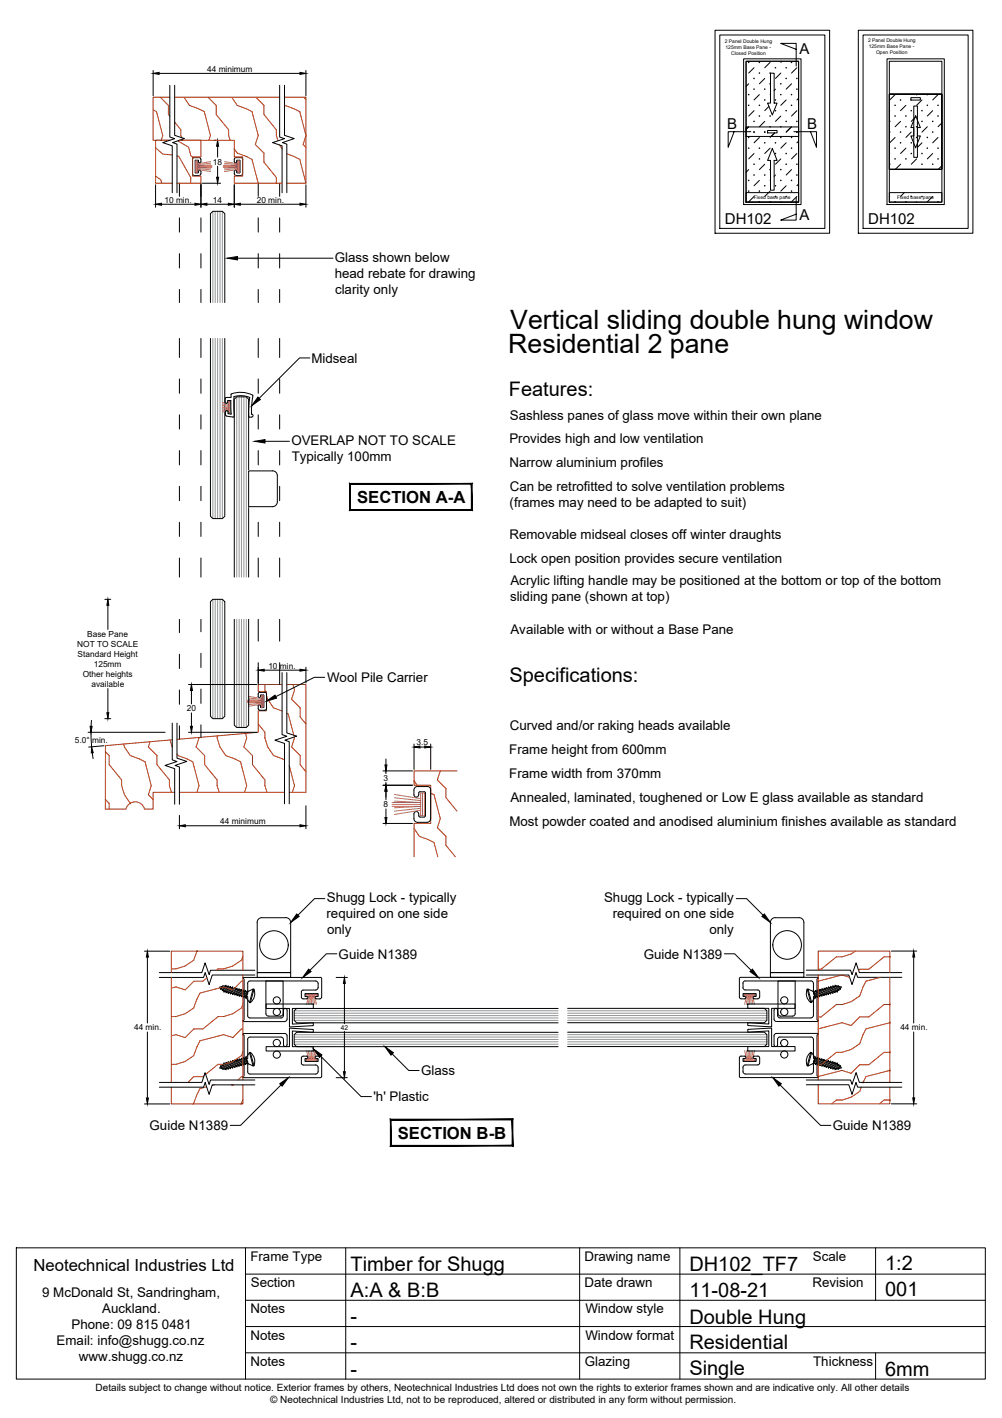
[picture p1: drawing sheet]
<svg xmlns="http://www.w3.org/2000/svg" width="210mm" height="297mm" viewBox="0 0 210 297" stroke-linecap="round" stroke-linejoin="round" font-family="sans-serif">
<!-- layer: APL Notes -->
<g fill="#000" stroke="#000" stroke-width=".21">
<path d="M98.7 101.4v5.4l.2 .1zM98.7 101.4l.2-.1v5.6zM73.4 101.4h25.3l.2-.1zM73.2 101.3h25.7l-25.5 .1zM73.2 101.3l.2 5.5v-5.4zM73.2 101.3l.2 5.5-.2 .1zM73.4 106.8l-.2 .1 25.5-.1zM73.2 106.9l25.5-.1 .2 .1z"/>
<path d="M107.3 234.6v5.3l.1 .2zM107.3 234.6l.1-.2v5.7zM81.9 234.6h25.4l.1-.2zM81.8 234.4h25.6l-25.5 .2zM81.8 234.4l.1 5.5v-5.3zM81.8 234.4l.1 5.5-.1 .2zM81.9 239.9l-.1 .2 25.5-.2zM81.8 240.1l25.5-.2 .1 .2z"/>
</g>
<!-- layer: AlumOutline -->
<g fill="none" stroke="#000" stroke-width=".21">
<path d="M37.6 38.4v2.7M42.1 38.4v2.7M54.1 38.4v2.7M58.6 38.4v2.7M37.6 45.6v3M37.6 53.1v3M42.1 45.6v3M42.1 53.1v3M54.1 45.6v3M54.1 53.1v3M58.6 45.6v3M58.6 53.1v3"/>
<path d="M37.6 60.6v2.8M37.6 70.9v4M37.6 79.4v3M42.1 60.6v2.8M42.1 70.9v4M42.1 79.4v3M54.1 60.6v2.8M54.1 70.9v4M54.1 79.4v3M58.6 60.6v2.8M58.6 70.9v4M58.6 79.4v3"/>
<path d="M37.6 86.9v3M37.6 94.4v3M42.1 86.9v3M42.1 94.4v3M54.1 86.9v3M54.1 94.4v3M58.6 86.9v3M58.6 94.4v3M37.6 101.9v3M37.6 109.4v3M37.6 116.9v4M42.1 101.9v3"/>
<path d="M42.1 109.4v3M42.1 116.9v4M54.1 101.9v3M54.1 109.4v3M54.1 116.9v4M58.6 101.9v3M58.6 109.4v3M58.6 116.9v4M37.6 129.7v2.8M37.6 137v3M42.1 129.7v2.6M42.1 136.8v3"/>
<path d="M54.1 129.7v4.6M54.1 138.8v4.6M58.6 129.7v4.6M58.6 138.8v4.6M37.6 144.5v3M37.6 152v2.8M42.1 144.3v3M42.1 151.8v2.6M50.9 204.9l.2 .2v8.5l-.2 .3 .1 .1M51 204.7l-.1 .2M51 216.5l-.1 .1 .2 .3v8.5l-.2 .2 .1 .1M51 204.8h16.1"/>
<path d="M51 216.5h8.6h.3l.2 .5M51.9 206l.2-.4 .3-.1h13.7l.5 .2v.3M51.9 217.7l.2-.4 .3-.1h6.5l.2 .1 .3 .4v1.2a.37 .37 0 0 0 .4 .3 .37 .37 0 0 0 .3-.3M51.9 206v2.2l-.3 .3 .3 .3v4M51.9 217.7v4l-.3 .3 .3 .3v2.2M59.4 211.6l-.1 1.4-.4 .2h-6.5h-.3l-.2-.5M59.4 211.6a.37 .37 0 0 1 .4-.4 .37 .37 0 0 1 .3 .4M60.1 213.5v.2l-.5 .3h-8.6M60.1 211.6v1.9M60.1 217v1.9M66.6 206.9l-.2 .4-.3 .1h-2.8l-.2 .4 .1 1.3 .3 .1 .9-.1v-.3h-.5v-.7h2.7v.7h-.5l-.1 .2 .3 .2h.9l.2-.3M66.6 206v.9"/>
<path d="M67.1 204.7l.3 .3M67.4 205v3.9M156.1 205.5l-.4 .2a1.57 1.57 0 0 0 .2 1.6l2.9 .1M156.1 205.5h13.8M158.8 207.4l.3 .3M158.8 209.2h-.8l-.2-.2 .2-.3h.4v-.6h-2.7v.6l.5 .1v.3l-.9 .1-.4-.2 .1-4.2 16.3-.1 .1 .1-.3 .3v8.5l.3 .2M159.1 208.8l-.3 .4M159.1 207.8v1.1M162.2 211.6a.37 .37 0 0 1 .3-.4 .37 .37 0 0 1 .4 .4M162.2 211.6v1.9M162.2 213.5l.2 .4 .3 .1h8.6M162.9 211.6l.1 1.4 .4 .2"/>
<path d="M163.4 213.2h6.5M169.9 205.5h.2l.3 .5M170.4 212.7l-.1 .3-.4 .2M170.4 217.7l-.3-.4-.2-.1h-6.5l-.4 .3-.1 1.4a.37 .37 0 0 1-.4 .3 .37 .37 0 0 1-.3-.3v-1.9l.2-.5h.3h8.6l.1 .1-.3 .3v8.4l.3 .4h-16.4l-.1-4.3 .4-.2 .9 .1v.4h-.5v.6h2.7v-.6h-.4l-.2-.2 .2-.3h.8M170.4 206v2.2l.3 .3-.3 .3v3.9M170.4 217.7v4l.3 .3-.3 .3v2.2M171.4 213.8l-.1 .2M51 225.7h16.1M51.9 224.5l.2 .4 .3 .1h13.7l.3-.1 .2-.4M66.6 223.6v.9M67.4 221.6l-.2-.3-.9-.1-.3 .3 .3 .2h.3v.6h-2.7v-.6h.5v-.4l-.9-.1-.3 .2-.1 1.3 .2 .3 2.8 .1 .3 .1 .2 .4M67.4 225.5l-.3 .2"/>
<path d="M67.4 221.6v3.9M158.8 221.2l.3 .4M158.8 223.1l-2.9 .1a1.61 1.61 0 0 0-.2 1.5l.4 .3h13.8l.4-.3 .1-.2M159.1 222.7l-.3 .4M159.1 221.6v1.1"/>
</g>
<!-- layer: Glass -->
<g fill="none" stroke="#939598" stroke-width=".21">
<path d="M44.6 44.3v19.1M45.1 44.3v19.1M45.6 44.3v19.1M46.1 44.3v19.1M46.6 44.3v19.1M44.6 70.9v37.7M45.1 70.9v37.7M45.6 70.9v37.7M46.1 70.9v37.7M46.6 70.9v37.7M49.6 83.1v37.8M50.1 83.1v37.8"/>
<path d="M50.6 83.1v37.8M51.1 83.1v37.8M51.6 83.1v37.8M44.6 125.5v25M45.1 125.5v25M45.6 125.5v25M46.1 125.5v25M46.6 125.5v25M49.6 129.7v22.7M50.1 129.7v22.7M50.6 129.7v22.7M51.1 129.7v22.7"/>
<path d="M51.6 129.7v22.7M61.6 212.8h55.3M61.6 213.2h55.3M61.6 213.7h55.3M61.6 212.2h55.3M61.6 211.7h55.3M61.6 217.7h55.3M61.6 217.2h55.3M61.6 216.8h55.3M61.6 218.2h55.3M61.6 218.7h55.3M118.9 212.7h41.7"/>
<path d="M118.9 213.2h41.7M118.9 213.7h41.7M118.9 212.2h41.7M118.9 211.7h41.7M118.9 217.2h41.7M118.9 218.2h41.7M118.9 218.7h41.7M118.9 217.7h41.7M118.9 216.7h41.7"/>
</g>
<g fill="none" stroke="#000" stroke-width=".21">
<path d="M44.1 70.9v37.2l.5 .5h2l.5-.5v-37.2M44.1 63.4v-18.6l.5-.5h2l.5 .5v18.6M57.1 98.6a1.01 1.01 0 0 1 1 1M57.1 98.6h-5v7.5h5a1.01 1.01 0 0 0 1-1M58.1 99.6v5.5M44.1 126l.5-.5h2l.5 .5v24l-.5 .5h-2l-.5-.5zM49.1 120.9v-37.3l.5-.5h2l.5 .5v37.3M49.1 129.7v22.2l.5 .5h2l.5-.5v-22.2M55.7 210.3h9.9v1h-4.4v3.2l4.4-.2v.5l-5 .3v-3.8h-4.9zM55.7 219.3h4.9v-3.9l5 .3v.5l-4.4-.2v3.3h4.4v.9h-9.9zM116.9 211.3h-54.8l-.5 .4v2l.5 .6h54.8M116.9 216.2h-54.8l-.5 .6v1.9l.5 .6h54.8"/>
<path d="M118.9 211.2h41.2l.5 .5v2l-.5 .5h-41.2M118.9 216.2h41.2l.5 .5v2l-.5 .5h-41.2M156.6 210.3h10v.9h-5v3.9l-5-.3v-.6l4.5 .3v-3.3h-4.5zM156.6 215.6l5-.2v3.8h5v1h-10v-1h4.5v-3.3l-4.5 .3z"/>
<circle cx="58" cy="209.6" r=".75"/>
<circle cx="58" cy="212" r=".75"/>
<circle cx="58" cy="218.5" r=".75"/>
<circle cx="164.3" cy="218.5" r=".75"/>
<circle cx="164.3" cy="209.5" r=".75"/>
<circle cx="164.3" cy="212" r=".75"/>
<circle cx="58" cy="220.9" r=".75"/>
<circle cx="164.3" cy="220.9" r=".75"/>
</g>
<!-- layer: WeatherStrip -->
<g fill="none" stroke="#b85c73" stroke-width=".21">
<path d="M41 33.7h.4v2.4h-.4zM41.2 33.7v2.4M41.4 34.9h3M41.4 35.5l2.7 .4M41.4 35.3l2.7 .3M44.1 34.6l-2.7 .1h3M44.1 33.9l-2.7 .4M44.1 34.2l-2.7 .3M44.4 35.1h-3l2.7 .1M46.8 34.9h3M46.8 35.1h3l-2.8 .1M47 34.6l2.8 .1h-3"/>
<path d="M47 33.9l2.8 .4M47 34.2l2.8 .3M49.8 33.7h.4v2.4h-.4zM49.8 35.5l-2.8 .4M49.8 35.3l-2.8 .3M50 33.7v2.4M46.6 84.3l1.3 .4M46.6 84.6l1.3 .3M46.6 85l1.3 .1M46.6 85.3h1.3M47.9 84.1h.4v2.4h-.4zM47.9 85.9l-1.3 .5"/>
<path d="M47.9 85.7l-1.3 .3M47.9 85.5l-1.3 .2M48.1 84.1v2.4M51.8 146.9h3M51.8 147.1h3l-2.8 .2M52 146.6l2.8 .1h-3M52 145.9l2.8 .4M52 146.2l2.8 .3M54.8 145.7h.4v2.4h-.4zM54.8 147.5l-2.8 .5M54.8 147.3l-2.8 .3M55 145.7v2.4"/>
<path d="M82.1 168.5h6M82.1 168.9h6l-5.5 .3M82.6 167.8l5.5 .3h-6M82.6 166.4l5.5 .9M82.6 167.1l5.5 .6M88.1 166.1h.8v4.8h-.8zM88.1 169.7l-5.5 .9M88.1 169.3l-5.5 .6M88.5 166.1v4.8M64.1 208.2h2.4v.4h-2.4zM64.1 208.4h2.4M64.7 208.6l-.5 1.8"/>
<path d="M64.9 208.6l-.3 1.8M65.1 208.6l-.2 1.8M65.3 208.6v1.8M65.5 208.6l.1 1.8M65.7 208.6l.3 1.8M65.9 208.6l.4 1.8M155.8 208.2h2.4v.4h-2.4zM155.8 208.4h2.4M156.4 208.6l-.4 1.8M156.6 208.6l-.3 1.8M156.8 208.6l-.1 1.8M157 208.6v1.8"/>
<path d="M157.2 208.6l.2 1.8M157.4 208.6l.3 1.8M157.6 208.6l.5 1.8M64.1 221.9h2.4v.3h-2.4zM64.1 222h2.4M64.2 220.1l.5 1.8M64.6 220.1l.3 1.8M64.9 220.1l.2 1.8M65.3 220.1v1.8M65.6 220.1l-.1 1.8M66 220.1l-.3 1.8M66.3 220.1l-.4 1.8"/>
<path d="M155.8 221.8h2.4v.4h-2.4zM155.8 222h2.4M156 220.1l.4 1.7M156.3 220.1l.3 1.7M156.7 220.1l.1 1.7M157 220.1v1.7M157.4 220.1l-.2 1.7M157.7 220.1l-.3 1.7M158.1 220.1l-.5 1.7"/>
</g>
<!-- layer: Components -->
<g fill="none" stroke="#000" stroke-width=".21">
<path d="M40.7 33l-.4 .4 .1 3.2 .3 .2h1l.4-.4M40.7 33h1M41 36.2h.5M41.4 33.6l.3 .5h.1l.3-.2M41.5 33.6l-.6 .1v2.4l.1 .1M41.7 33l.4 .4M42.1 35.9l-.3-.3-.1 .1-.3 .5M42.1 33.4v.5M42.1 35.9v.5M49.1 33.4v.7h.2l.3-.2M49.4 33l-.3 .4M49.5 33h1"/>
<path d="M49.6 35.9l-.3-.3-.2 .1a.86 .86 0 0 0 .2 1l1.1 .1 .4-.4M49.6 33.9v-.3h.5l.2 .1v2.4l-.2 .1M49.6 35.9l.1 .3M49.7 36.2h.5M50.5 33l.3 .4v3M47.2 83.5v.7l.2 .3 .3-.2v-.4h.6M47.4 83.3l-.2 .2M47.4 83.3h.9M47.5 86l.2 .3 .1 .3 .6 .1M48.3 83.9l.1 2.8M48.4 83.2h.1M48.4 86.7h.1"/>
<path d="M52.3 83.2a4.5 4.5 0 0 0-3.3-.1v4.2l-1.7-.2-.1-.9 .3-.2M52.3 83.2v.1M52.3 83.3l-.2 3.9 .2 .2h.4M52.7 86.7l.3 .4-.3 .3M53 82.9a4.9 4.9 0 0 0-4.6-.3v.6M53 82.9l-.3 1.9v2M54.7 145.6l.6 .1M54.7 148.2h.5M55.3 148.1l-.2 .1M55.3 145.7v2.4M55.5 145l.3 .4v3.2l-.3 .2-1.2-.1a.86 .86 0 0 1-.2-1h.4l.2 .5M55.5 145l-1.2 .1-.2 .3v.7h.4l.2-.5"/>
<path d="M87.7 166.1l.3-.2 .9-.1 .2 .3M89.1 170.9l-.2 .3-.9-.1-.3-.2v-.4a.5 .5 0 0 0-.5-.5 .5 .5 0 0 0-.5 .5v1a.75 .75 0 0 0 .8 .8h2a.75 .75 0 0 0 .7-.8M89.1 166.1v4.8M90.2 165.5a.71 .71 0 0 0-.7-.8l-2 .1a.72 .72 0 0 0-.8 .7v1a.5 .5 0 0 0 .5 .5 .5 .5 0 0 0 .5-.5v-.4M90.2 165.5v6M46.5 206.7l-.4 .1 .1 .4 .5-.5M46.5 206.6l.3-.1-.1 .2M46.5 206.6l-.3 .4M46.7 207.4l.2 .2M46.9 207.6v.2l.2-.1M47.1 206.6l-.5 .7-.2-.2M47.1 206.6l.3-.2-.1 .2"/>
<path d="M47.1 206.6h-.4M47.1 207.7h.3M47.3 206.6l-.7 .9v-.2M47.3 206.6l.3 .1M47.4 207.7l-.1 .3 .3-.2M47.6 207.8l.2 .1M47.6 206.7l.2-.2v.2M47.6 206.7l-.7 .9M47.8 206.7l-.7 1M47.8 206.7l.2 .1M47.8 207.9v.2l.2-.2M48 207.9l.3 .1v.2l.2-.2"/>
<path d="M48.2 206.8l-.6 1M48.5 208l.2 .1v.2l.3-.1M48.5 206.9l-.3-.1 .1-.2-.3 .2-.6 .9M48.5 206.9l.2-.2v.3h.3l.2-.1-.7 1.1M48.5 206.9l-.7 1M48.7 207l-.7 .9M49 207l-.7 1M49 208.2h.2M49.1 207.1l.3 .1-.7 .9M49.2 208.2v.3l.2-.2M49.4 207.2l.3-.2-.1 .2M49.4 208.3l.2 .1"/>
<path d="M49.6 207.2l.3 .1 .2-.2v.2M49.6 207.2l-.6 1M49.6 208.4v.2l.3-.2M49.9 208.4l.2 .1M49.9 207.3l-.7 .9M50.1 207.3l.2 .1M50.1 207.3l-.7 1M50.1 208.5v.2l.2-.2M50.3 207.4l.3-.2-.1 .3M50.3 208.5l.3 .1M50.3 207.4l-.7 1M50.5 207.5h.3"/>
<path d="M50.5 207.5l-.6 .9M50.6 208.6v.2l.2-.2 .2 .1M50.8 207.5l.2-.1v.2M50.8 207.5l-.7 1M51 207.6l.3 .1M51 207.6l-.7 .9M51 208.7v.2l.2-.1M51.2 208.8h.3M51.3 207.7l.2-.2-.1 .2 .3 .1M51.3 207.7l-.7 .9M51.4 207.7l-.6 .9M51.5 208.8v.3l.1-.1"/>
<path d="M51.7 208.6l-.2 .2M51.7 207.8l-.7 .9M51.9 207.9l-.7 .9M51.9 207.7l1.1-.5-.7 2.8-.7-1zM51.9 207.7l-.2 .1M53 207.2h.2M53.2 207.2a2.34 2.34 0 0 1-.8 2.8M53.2 207.2l-.8 2.8h-.1M169.1 207.2a2.34 2.34 0 0 0 .7 2.8M169.1 207.2l.7 2.8M169.3 207.2h-.2M170 210h-.2"/>
<path d="M170.4 207.7l-.1-.1 .3 .2M170.4 207.7l-1.1-.5 .7 2.8M170.4 207.7l.3 1.3M170.4 207.9l.6 .9M170.6 207.8l.7 .9M170.6 208.6l.2 .2M170.7 209l-.7 1M170.8 208.8v.3l-.1-.1M170.9 207.7l.6 .9M171 207.6l-.2-.1 .1 .2-.3 .1M171 208.8h-.2M171 207.6l.7 1"/>
<path d="M171.3 208.7v.2l-.3-.1M171.3 207.6h-.3M171.3 207.6l.7 .9M171.5 207.5l-.2-.1v.2M171.5 207.5l.7 1M171.7 208.6v.2l-.2-.2-.2 .1M171.8 207.4l-.3 .1M171.8 207.4l.6 1M172 207.4l-.3-.2 .1 .2M172 207.4l.6 1M172 208.5l-.3 .1M172.2 208.5v.2l-.2-.2"/>
<path d="M172.2 207.3l-.2 .1M172.2 207.3l.7 1M172.4 208.4l-.2 .1M172.4 207.3l.7 .9M172.6 208.4v.2l-.2-.2M172.7 207.2l-.3 .1-.2-.2v.2M172.7 207.2l.6 1M172.9 207.1l-.3-.1 .1 .2M172.9 208.3l-.3 .1M173.1 208.2v.3l-.2-.2M173.1 207.1h-.2l.7 1M173.3 207l.7 1"/>
<path d="M173.3 208.2h-.2M173.6 207l.7 .9M173.8 206.9l.2-.1v-.2l.9 1.1M173.8 206.9l-.3-.2 .1 .3h-.3l-.2-.1 .7 1.1M173.8 208l-.2 .1v.2l-.3-.1M173.8 206.9l.7 .9M174 206.8l.7 1M174.3 207.9l-.3 .1v.2l-.2-.2M174.5 207.8v.3l-.2-.2M174.5 206.7l.7 1M174.5 206.7l-.3 .1M174.7 206.7l-.3-.2 .1 .2"/>
<path d="M174.7 206.7l.7 .9M174.7 207.8h-.2M174.9 207.7v.2l-.2-.1M175 206.6l.7 .9v-.2M175 206.6l-.3 .1M175.2 206.5l.5 .8 .2-.2M175.2 206.5l-.3-.1 .1 .2M175.2 206.5l.4 .1M175.2 207.7h-.3M175.4 207.6v.2l-.2-.1M175.6 207.4l-.2 .2M175.8 206.7h.4l-.1 .5-.6-.7 .6 .5"/>
<path d="M46.2 223.5l.6 .5-.6-.7-.1 .4 .4 .1M46.4 223.4l.2-.2 .5 .8M46.6 223.2v-.2l.7 .9M46.7 223.9l.4 .1M46.9 222.9l.7 .9M46.9 222.9l-.2 .2M47.1 222.8l-.2-.2v.3M47.1 222.8l.7 1M47.3 223.9l.1 .2-.3-.1M47.4 222.7l.6 1 .3 .2-.1-.2 .3-.1M47.4 222.7l-.3 .1M47.6 222.7l-.3-.2 .1 .2"/>
<path d="M47.6 222.7l.6 1M47.6 223.8l-.3 .1M47.8 223.8v.2l-.2-.2M47.8 222.6l.7 1M47.8 222.6l-.2 .1M48 222.6l.7 .9M48 223.7l-.2 .1M48 222.6l-.2-.2v.2M48.3 222.5l.7 1M48.5 222.4l-.2-.1v.2l-.3 .1M48.5 222.4l.7 1.2-.5-.1v.2l-.2-.1M48.7 222.4l.7 .9-.3 .1"/>
<path d="M49 222.3l-.3-.1v.2h-.2M49 222.3l.6 1M49.2 222.3h-.2M49.2 222.3l.7 .9M49.4 222.2l-.2-.2v.3M49.4 222.2l.7 1M49.6 223.3l.1 .2-.3-.2M49.6 222.1l-.2 .1M49.6 222.1l.7 1M49.9 222.1l-.3-.2v.2M49.9 222.1l.6 .9M50.1 223.2v.2l-.2-.2-.3 .1"/>
<path d="M50.1 222l-.2 .1M50.1 222l.7 1M50.3 222l-.2-.2v.2M50.3 223.1l-.2 .1M50.3 222l.7 .9M50.5 223l.1 .3-.3-.2M50.6 221.9l-.3 .1M50.6 221.9l.7 .9M50.8 223h-.3M50.8 221.8l.6 1M51 222.9v.2l-.2-.1M51 221.8h-.2l-.2-.1v.2"/>
<path d="M51 221.8l.7 .9M51.2 221.7l-.2-.2v.3M51.2 221.7l.7 .9M51.3 222.8l-.3 .1M51.5 221.6l-.3 .1M51.5 221.6l.2 .3M51.6 221.5l-.1-.1v.2M51.7 222.7l-.3 .1 .1 .2-.2-.2M51.7 222.7l.3 .2-.1-.1M52.3 220.5l.7 2.8-1.1-.5-.3-1.3zM52.4 220.5a2.34 2.34 0 0 1 .8 2.7M52.4 220.5l.8 2.8"/>
<path d="M52.4 220.5h-.1M53.2 223.3h-.2M169.8 220.4l-.7 2.9h.2M169.8 220.4l.2 .1M169.8 220.4a2.34 2.34 0 0 0-.7 2.8M170 220.5l-.7 2.8 1.1-.5M170 220.5l.7 1M170.6 222.7l.3 .1-.1 .2 .2-.2M170.6 222.7l-.2 .1M170.7 221.5l.1-.1v.2M170.7 221.5l-.3 1.3M170.8 221.6l.2 .1"/>
<path d="M170.8 221.6l-.2 .3M171 221.7l.3-.2v.3M171 222.8l.3 .1M171 221.7l-.6 .9M171.3 221.8h.2l.2-.1v.2M171.3 221.8l-.7 .9M171.3 222.9v.2l.2-.1M171.5 223h.3M171.5 221.8l-.6 1M171.7 221.9h.3M171.7 221.9l-.7 .9M171.8 223l-.1 .2 .3-.1"/>
<path d="M172 223.1h.2M172 221.9l.2-.1v.2M172 221.9l-.7 1M172.2 222l.2 .1M172.2 222l-.7 1M172.2 223.1v.3l.2-.2 .3 .1M172.4 222.1l.2-.2v.2M172.4 222.1l-.6 .9M172.6 222.1l.3 .1M172.6 222.1l-.6 1M172.7 223.3l-.1 .2 .3-.2M172.9 222.2l.2-.2v.3"/>
<path d="M172.9 222.2l-.7 .9M173.1 222.3h.2M173.1 222.3l-.7 .9M173.3 222.3l.3-.1v.2h.2M173.3 222.3l-.6 1M173.6 222.4l-.7 .9 .2 .1M173.8 222.4l.2-.1v.2l.3 .1M173.8 222.4l-.7 1.2 .2-.2 .3 .1-.1 .2 .3-.1M174 222.5l-.7 .9M174.2 223.7l.3 .1M174.3 222.6l-.7 .9M174.3 222.6l.2-.2v.2"/>
<path d="M174.5 222.6l-.7 1M174.5 222.6l.2 .1M174.5 223.8l-.1 .2 .3-.2M174.7 222.7l.2-.2v.2M174.7 222.7l-.7 .9M174.7 223.8l.3 .1M174.9 222.7l-.7 1-.2 .1v-.2h-.2M174.9 222.7l.3 .1M175 223.9l-.1 .2 .3-.2M175.2 222.8l.2-.2v.3M175.2 222.8l-.7 1M175.4 222.9l-.7 .9"/>
<path d="M175.4 222.9l.2 .1M175.6 223.8l-.4 .1M175.7 223.2v-.3l-.7 1M175.9 223.3l-.2-.1-.5 .7M176.1 223.4l-.6 .6 .6-.8 .1 .5-.4 .1"/>
</g>
<!-- layer: Text2 -->
<path d="M22 125.5h1.2M22.6 126.8v5.1M22 150.5h1.2M22.6 144.2v5.1" fill="none" stroke="#000" stroke-width=".21"/>
<path d="M22.6 125.5l.2 1.3h-.4zM22.4 149.3h.4l-.2 1.2z" fill="#000" stroke="#000" stroke-width=".21"/>
<!-- layer: Timber 1 -->
<g fill="none" stroke="#b82e00" stroke-width=".21">
<path d="M32.1 23l.7 .4 1.3 5-.3 1M32.6 36.9l1.1 .8 .2 .7M32.6 31l1.5 1.3 2 .2M33.6 20.4l1.7 1.7v1.9l.3 .3M35.6 20.4h-3.5v9h3.5h-3v9h3.5M36.6 25.6l1.3 1.6v1.2l.1 .4M36.6 20.4h22M37.1 32.7h.3l2.6 4.5-.1 1.2M37.1 38.4h5v-1.5h-1.8v-4h1.8v-3.5h-4.5h11.5v3.5h1.7v4h-1.7v1.5h10M37.3 29.5l2.2 1.3 .5 1.9 .3 .2M38.1 29.2l.1 .2M38.6 20.4l1.1 1.7 3.1 1.3 1.3 5-.3 1"/>
<path d="M43.6 20.4l1.7 1.7v1.9l2.6 3.2v1.2l.3 1M48.5 20.4l1.2 1.7 3.1 1.3 1.3 5-.6 1.9 1.8 1.8v1.9l2.6 3.2v1.2M49.1 31.2l.6 .9 3.1 1.3 1.3 5M53.6 20.4l1.7 1.7v1.9l2.6 3.2v1.2l.3 1.1M58.5 30.4l.6 .8M58.6 20.4h.1M59.6 20.4h4.5v18h-4M59.6 21.9l3.2 1.5 1.3 5-.6 1.9 .6 .6M60.1 32.2l2.7 1.2 1.3 5M63.6 20.4l.5 .5M22.1 157.5l.8 .8v1.9l2.6 3.2v1.2l.6 1.9 1.2 1.8M25.9 155.9l.2 .6 1.2 1.8 3.1 1.3 1.3 5-.6 1.9 1 1"/>
<path d="M31.4 155.4l-.3 1.1 1.8 1.8v1.9l2.6 3.2v1.2l.4 1.4M35.6 155l.5 1.5M36.1 155l-14 1.2v13.3h4.3a2 2 0 0 1 1.9-1.5 2 2 0 0 1 2 1.5h1.8v-3.5h4.5M36.1 156.5h.1M37.1 158l.2 .3 3.1 1.3 1.3 5-.5 1.4M41.6 154.5l-.5 2 1.8 1.8v1.9l2.6 3.2v1.2l.4 1.4M45.5 154.1l.6 2.4 1.2 1.8 3.1 1.3 1.3 5-.5 1.4M51.4 153.6l.3 1-.6 1.9 1.8 1.8v1.9l2.6 3.2v1.2l.4 1.4M54.1 151.7l1.4 1.7v1.2l.6 1.9 1.2 1.8 2.3 .9M55.5 143.4l.1 1.5M55.8 145.7l.3 .8 1.2 1.8 1.8 .6M59.1 143.4h-5v1.5h1.7v4h-1.7v4.5l-17 1.5"/>
<path d="M60.1 143.4h4v22.6h-3.5M60.1 149.4l.3 .2 1.1 4.4M61.4 143.4l.3 1.2-.6 1.9 1.8 1.8v1.9l1.2 1.5M61.6 154.4l.1 .2-.6 1.9 1.8 1.8v1.9l1.2 1.5M22.1 167.5l.8 .8v1.2M37.6 166h22M60.6 160.4l1.1 4.2-.5 1.4M86.7 173.5l1.1 1.7 3.1 1.3 .8 3M86.7 163.5l.7 1M90.2 166.1l.7 .4 1.3 5-.6 1.9 1.8 1.8v1.9l2 2.4M92.2 161.5l-.6 1.9 1.8 1.8v1.9l2.3 2.8M95.7 161.5h-9v3h3.5v8h-3.5v7"/>
<path d="M41.3 199.2l-.7 2-1.8 1.1M179.2 199.2l-.9 .6-1.9 .6h-1.2l-3.2 2.6M35.9 204.8v21.9M36.9 206.7l-1 .3M36.9 216.7l-1 .3M38.8 202.4l-1.9 .6h-1M38.8 212.4l-1.9 .5h-1M41.9 208.1l-1.3 3-1.8 1.3M43.3 204.8l-.8 .7-1.9 .1-1.8 1.8-1.9-.7M46.9 216.7l-5 1.3-1.3 3.1-1.8 1.2M46.9 206.7l-5 1.3M50.9 203.2v-4h-15v4.5"/>
<path d="M50.9 205.5l-.3 .1-1.8 1.8-1.9-.7M50.9 215.5h-.3l-1.8 1.8-1.9-.5M50.9 210.3l-.3 .8-1.8 1.3-1.9 .5h-1.2l-3.2 2.6h-1.9l-1.8 1.8-1.9-.5M50.9 200.3l-.3 .9-1.8 1.2-1.9 .6-1.2-.1-.4 .3M50.9 204.2v22M171.4 203.2v-4h15v4.5M171.4 204.2v22M171.4 203h.6M171.4 213h.6M176.4 204.2l-5 1.3M176.4 204.2l1.6 .5M179.3 203.8v.1"/>
<path d="M184.5 204.7l-3.1 .8-1.3 3.1-1.8 1.2-1.9 .6h-1.2l-3.2 2.6M186.4 214.2l-5 1.3-1.3 3.1-1.8 1.2-1.9 .6h-1.2l-3.2 2.6M186.4 210.4h-1.2l-3.2 2.6h-1.9l-1.8 1.8-1.9-.6-5 1.3M186.4 200.4h-1.2l-3.2 2.6h-1.9l-.2 .3M186.4 204.7v22M36.9 226.7h-.1M38.8 222.4l-1.9 .6h-1M41.9 228.1l-1.5 3.2M42.7 225.3l-.2 .2h-1.9l-1.2 1.2M43.3 227.7l-1.4 .3M44.9 227.3l-.5 .1M48.5 227.3l.3 .1 .1-.1"/>
<path d="M50.9 227.3v4h-15v-3.6M50.9 225.5h-.3l-.7 .7M50.9 220.3l-.3 .8-1.8 1.3-1.9 .6-1.2-.1-2.6 2.2M50.9 230.3l-.5 1M171.4 227.2v4h15v-3.5M171.4 223h.6M180.4 227.7l-.3 .9-1.8 1.2-1.9 .6h-1.2l-1 .8M181.4 225.5l-.6 1.2M186.4 220.4h-1.2l-3.2 2.6h-1.9l-1.8 1.8-1.9-.6-5 1.3M186.4 224.2l-5 1.3M186.4 230.4h-1.2l-1 .8"/>
</g>
<g fill="#b82e00" stroke="#b82e00" stroke-width=".21">
<circle cx="27.3" cy="168.3" r=".08"/>
<circle cx="57.9" cy="38.4" r=".08"/>
<circle cx="41.3" cy="199.2" r=".08"/>
<circle cx="171.4" cy="205.5" r=".08"/>
<circle cx="171.4" cy="225.5" r=".08"/>
<circle cx="186.4" cy="214.2" r=".08"/>
<circle cx="186.4" cy="224.2" r=".08"/>
<circle cx="186.4" cy="200.4" r=".08"/>
<circle cx="186.4" cy="210.4" r=".08"/>
<circle cx="186.4" cy="220.4" r=".08"/>
<circle cx="186.4" cy="230.4" r=".08"/>
<circle cx="180.8" cy="226.7" r=".08"/>
</g>
<!-- layer: Dimensions -->
<g fill="none" stroke="#000" stroke-width=".21">
<path d="M32.1 14.8v5.3M33.3 15.4h29.5M64.1 14.8v5.3M32.6 38.7v4.7M42.1 38.7v4.7M42.4 38.4h3.8M45 29.4h.3M45.6 30.6v2.3M45.6 34.8v2.3M49.1 38.7v4.7M64.1 38.7v4.7M33.8 42.8h7"/>
<path d="M43.3 42.8h4.5M50.3 42.8h12.5M54.1 139.8v3.3M64.1 139.8v3.3M18.5 153.4h16.1M19.1 153.4l.1 3M19.2 150.9l-.1 1.2M19.3 157.7l.2 1.2M21.8 156.2l-3.2 .3M39.5 153.4h14.3M39.5 143.4h14.3M40.1 144.6v2.9"/>
<path d="M40.1 149.3v2.9M55.3 140.4h7.5M80.8 159v1.2M86.7 155.9v5.3M88 156.5h1M90.2 155.9v5.3M37.6 170.8v2.8M38.8 173h24M64.1 168.8v4.8M80.2 164.5h6.2M80.2 161.5h6.2M80.2 172.5h6.2"/>
<path d="M80.8 161.5v.5M80.8 163.9v.6M80.8 165.7v1.8M80.8 169.4v1.8M30.3 199.2h5.3M186.7 199.2h5.3M30.9 200.5v13.8M30.9 216.2v13.8M70.4 204.8h2.4M72.2 206v8.4M72.2 216.1v8.4M191.4 200.5v13.8"/>
<path d="M191.4 216.2v13.8M30.3 231.3h5.3M70.4 225.7h2.4M186.7 231.2h5.3"/>
</g>
<g fill="#000" stroke="#000" stroke-width=".21">
<path d="M32.1 15.4l1.2-.2v.4zM62.8 15.2l1.3 .2-1.3 .2zM45.4 37.1h.4l-.2 1.3zM45.6 29.4l.2 1.2h-.4zM32.6 42.8l1.2-.2v.4zM40.8 42.6l1.3 .2-1.3 .2zM42.1 42.8l1.2-.2v.4zM47.8 42.6l1.3 .2-1.3 .2zM49.1 42.8l1.2-.2v.4zM62.8 42.6l1.3 .2-1.3 .2zM19.2 156.4l.3 1.3h-.4zM18.9 152.1l.4 .1-.2 1.2z"/>
<path d="M39.9 152.2h.4l-.2 1.2zM40.1 143.4l.2 1.2h-.4zM54.1 140.4l1.2-.2v.4zM62.8 140.2l1.3 .2-1.3 .2zM86.7 156.5l1.3-.2v.4zM89 156.3l1.2 .2-1.2 .2zM37.6 173l1.2-.2v.4zM62.8 172.8l1.3 .2-1.3 .2zM80.8 164.5l.3 1.2h-.5zM80.6 160.2h.5l-.3 1.3zM80.6 171.2h.5l-.3 1.3zM30.9 199.2l.2 1.3h-.4z"/>
<path d="M72.2 204.8l.1 1.2h-.4zM191.4 199.2l.2 1.3h-.4zM30.7 230h.4l-.2 1.3zM71.9 224.5h.4l-.1 1.2zM191.2 230h.4l-.2 1.2z"/>
</g>
<!-- layer: Shugg Blocks -->
<g fill="none" stroke="#000" stroke-width=".21">
<path d="M35.6 17.9v10.8l1 .3-2.5 .9 2 .7v9.8M36.6 17.9v10.4l2 .7-2.4 .9 .9 .3v10.2M58.6 17.9v10.8l1 .3-2.5 .9 2 .7v9.8M59.6 17.9v10.4l2 .7-2.4 .9 .9 .3v10.2M36.1 151.5v7.7l1 .3-2.5 .8 2 .7v7.5M37.1 151.5v7.3l2 .7-2.4 .8 .9 .4v7.8M59.1 140.9v13l1 .3-2.5 .9 2 .6v12.7M60.1 140.9v12.6l2 .7-2.4 .9 .9 .3v13M53.4 204.2h-8.9l-.7 2.1-.8-2.6-.4 1.1h-9.2M53.4 203.2h-9.3l-.3 1-.8-2.5-.7 2h-8.9M168.9 204.2h8.9l.7 2 .8-2.5 .4 1h9.2M168.9 203.2h9.3l.3 1 .8-2.5 .7 2h8.9"/>
<path d="M53.4 227.3h-8.9l-.7 1.9-.8-2.5-.4 1h-9.2M53.4 226.2h-9.3l-.3 1-.8-2.5-.7 2h-8.9M168.9 227.2h8.9l.7 2 .8-2.5 .4 1h9.2M168.9 226.2h9.3l.3 .9 .8-2.4 .7 2h8.9"/>
</g>
<!-- layer: Glass -->
<g fill="#fff" stroke="#fff" stroke-width=".21">
<path d="M52.1 98.6h5.2zM52.1 98.6h5.2z"/>
<path d="M52.1 98.6l5.3 .1zM52.1 98.6l5.3 .1z"/>
<path d="M52.1 98.7l5.5 .1zM52.1 98.7l5.5 .1z"/>
<path d="M52.1 98.8l5.6 .1zM52.1 98.8l5.6 .1h-5.6z"/>
<path d="M52.1 98.9l5.8 .1-.2-.1zM52.1 98.9l5.8 .1h-5.8z"/>
<path d="M52.1 99l5.9 .1-.1-.1zM52.1 99l5.9 .1h-5.9z"/>
<path d="M52.1 99.1l5.9 .2v-.2zM52.1 99.1l5.9 .2h-5.9z"/>
<path d="M52.1 99.3l6 .2-.1-.2zM52.1 99.3l6 .2h-6z"/>
<path d="M52.1 99.5l6 .1v-.1zM52.1 99.5l6 .1h-6z"/>
<path d="M52.1 99.6l6 5.5v-5.5zM52.1 99.6l6 5.5h-6z"/>
<path d="M52.1 105.1l6 .2v-.2zM52.1 105.1l6 .2h-6z"/>
<path d="M52.1 105.3l5.9 .2 .1-.2zM52.1 105.3l5.9 .2h-5.9z"/>
<path d="M52.1 105.5l5.9 .1v-.1zM52.1 105.5l5.9 .1h-5.9z"/>
<path d="M52.1 105.6l5.8 .2 .1-.2zM52.1 105.6l5.8 .2h-5.8z"/>
<path d="M52.1 105.8l5.6 .1 .2-.1zM52.1 105.8l5.6 .1h-5.6z"/>
<path d="M52.1 105.9l5.5 .1 .1-.1zM52.1 105.9l5.5 .1h-5.5z"/>
<path d="M52.1 106h5.5zM52.1 106l5.3 .1z"/>
<path d="M52.1 106.1h5.3zM52.1 106.1h5.2z"/>
<path d="M52.1 106.1h5.2zM52.1 106.1h5z"/>
</g>
<!-- layer: TitleBlock -->
<g fill="none" stroke="#000" stroke-width=".21">
<path d="M149.8 6.3h24v42.6h-24zM150.8 7.3h22v40.5h-22zM155.8 12.3h12v30.5h-12zM156.3 12.8h11v15.8h-11zM156.3 12.8h11v29.5h-11zM156.8 17.6l-.5 .5M158 14.2l-1.2 1.1M159.1 19.8l-1.1 1.1M160.2 16.4l-1.1 1.2M161.3 13.1l-1.1 1.1M161.4 15.3h.8v6.3h.6l-1 2.5-1-2.5h.6zM161.4 19.7l-.1 .1"/>
<path d="M162.4 18.7l-.2 .3M163.6 15.3l-1.2 1.1M163.8 12.8l-.2 .3M165.8 17.6l-1.1 1.1M166.8 10.3l-3.3-1.2h3.3v4.7M166.9 14.2l-1.1 1.1M179.8 6.3h24v42.6h-24zM180.8 7.3h22v40.5h-22zM185.8 12.3h12v30.5h-12zM186.3 12.8h11v29.5h-11zM186.3 19.7h11v15.8h-11h11v-15.8h-11v15.8zM187.5 19.8l-1.1 1.1"/>
<path d="M189.9 19.7l-.1 .1M196.5 19.8l-1.1 1.1M153.8 27.6l-1.3 3.2v-3.2h4.8M156.3 26.6h11v15.7h-11zM156.8 26.6l-.5 .5M156.8 35.5l-.5 .6M158 23.2l-1.2 1.1M158 32.2l-1.2 1.1M159.1 28.8l-1.1 1.1M159.1 37.8l-1.1 1.1M160.2 25.4l-1.1 1.2M160.2 34.4l-1.1 1.1"/>
<path d="M160.8 27.3h2v.5h-2zM161.1 22.3l-.9 .9M161.3 31l-1.1 1.2M161.4 37.7l-.1 .1M161.8 31.1l1 2.5h-.6v6.2h-.8v-6.2h-.6zM162.3 27.8l-1 1M162.4 36.7l-.2 .2M163.6 24.3l-1.2 1.1M163.6 33.3l-1.2 1.1M164.7 20.9l-1.1 1.2M164.7 29.9l-1.1 1.1M164.7 38.9l-1.1 1.1"/>
<path d="M165.8 26.6l-1.1 1.1M165.8 35.5l-1.1 1.2M166.3 27.6h4.7v3.2l-1.2-3.2M166.9 23.2l-1.1 1.1M166.9 32.2l-1.1 1.1M167.3 20.6l-.4 .3M167.3 29.6l-.4 .3M167.3 38.6l-.4 .3M186.4 23.2l-.1 .1M186.4 32.2l-.1 .1M187.5 28.8l-1.1 1.1M188.7 25.4l-1.2 1.2"/>
<path d="M188.7 34.4l-1.1 1.1M189.8 22.1l-1.1 1.1M189.8 31l-1.1 1.2M190.8 20.5h2v.5h-2zM190.9 27.7l-1.1 1.1M191.4 22.2h.8v6.3h.6l-1 2.5-1-2.5h.6zM191.4 24.9l-.5 .5M191.8 24.2l1 2.5h-.6v6.3h-.8v-6.3h-.6zM191.9 24.4l-.3 .3M192 33.3l-1.1 1.1M193.1 20.9l-1.1 1.2M193.1 29.9l-.9 1"/>
<path d="M194.3 26.6l-1.2 1.1M195.4 23.2l-1.1 1.1M195.4 32.2l-1.1 1.1M196.5 28.8l-1.1 1.1M197.3 25.7l-.8 .9M197.3 34.7l-.7 .8M156.3 40.4h11v1.9h-11zM158 41.2l-1.2 1.1M161.3 40l-1.1 1.2M163.6 42.3h-.1M166.8 41.3v4.8h-3.3l3.3-1.2M166.9 41.2l-1.1 1.1"/>
<path d="M186.3 40.4h11v1.9h-11zM186.4 41.2h-.1M189.4 40.4l-.7 .8M192 42.3h-.1M195.4 41.2l-1.1 1.1"/>
</g>
<g fill="#000" stroke="#000" stroke-width=".21">
<circle cx="156.8" cy="19.8" r=".06"/>
<circle cx="156.8" cy="13.1" r=".06"/>
<circle cx="158" cy="16.4" r=".06"/>
<circle cx="158" cy="18.7" r=".06"/>
<circle cx="159.1" cy="13.1" r=".06"/>
<circle cx="159.1" cy="15.3" r=".06"/>
<circle cx="160.2" cy="18.7" r=".06"/>
<circle cx="161.3" cy="15.3" r=".06"/>
<circle cx="161.3" cy="17.6" r=".06"/>
<circle cx="162.4" cy="14.2" r=".06"/>
<circle cx="163.6" cy="17.6" r=".06"/>
<circle cx="163.6" cy="19.8" r=".06"/>
<circle cx="164.7" cy="16.4" r=".06"/>
<circle cx="164.7" cy="14.2" r=".06"/>
<circle cx="165.8" cy="13.1" r=".06"/>
<circle cx="165.8" cy="19.8" r=".06"/>
<circle cx="166.9" cy="16.4" r=".06"/>
<circle cx="166.9" cy="18.7" r=".06"/>
<circle cx="192" cy="19.8" r=".06"/>
<circle cx="194.3" cy="19.8" r=".06"/>
<circle cx="156.8" cy="28.8" r=".06"/>
<circle cx="156.8" cy="22.1" r=".06"/>
<circle cx="156.8" cy="37.8" r=".06"/>
<circle cx="156.8" cy="31" r=".06"/>
<circle cx="158" cy="27.7" r=".06"/>
<circle cx="158" cy="25.4" r=".06"/>
<circle cx="158" cy="34.4" r=".06"/>
<circle cx="158" cy="36.7" r=".06"/>
<circle cx="159.1" cy="24.3" r=".06"/>
<circle cx="159.1" cy="22.1" r=".06"/>
<circle cx="159.1" cy="31" r=".06"/>
<circle cx="159.1" cy="33.3" r=".06"/>
<circle cx="160.2" cy="20.9" r=".06"/>
<circle cx="160.2" cy="36.7" r=".06"/>
<circle cx="160.2" cy="29.9" r=".06"/>
<circle cx="160.2" cy="27.7" r=".06"/>
<circle cx="160.2" cy="38.9" r=".06"/>
<circle cx="161.3" cy="35.5" r=".06"/>
<circle cx="161.3" cy="24.3" r=".06"/>
<circle cx="161.3" cy="26.5" r=".06"/>
<circle cx="162.4" cy="38.9" r=".06"/>
<circle cx="162.4" cy="32.2" r=".06"/>
<circle cx="162.4" cy="20.9" r=".06"/>
<circle cx="162.4" cy="29.9" r=".06"/>
<circle cx="162.4" cy="23.2" r=".06"/>
<circle cx="163.6" cy="26.5" r=".06"/>
<circle cx="163.6" cy="28.8" r=".06"/>
<circle cx="163.6" cy="37.8" r=".06"/>
<circle cx="163.6" cy="35.5" r=".06"/>
<circle cx="164.7" cy="32.2" r=".06"/>
<circle cx="164.7" cy="23.2" r=".06"/>
<circle cx="164.7" cy="25.4" r=".06"/>
<circle cx="164.7" cy="34.4" r=".06"/>
<circle cx="165.8" cy="37.8" r=".06"/>
<circle cx="165.8" cy="28.8" r=".06"/>
<circle cx="165.8" cy="22.1" r=".06"/>
<circle cx="165.8" cy="31" r=".06"/>
<circle cx="166.9" cy="25.4" r=".06"/>
<circle cx="166.9" cy="34.4" r=".06"/>
<circle cx="166.9" cy="27.7" r=".06"/>
<circle cx="166.9" cy="36.7" r=".06"/>
<circle cx="186.4" cy="27.7" r=".06"/>
<circle cx="186.4" cy="34.4" r=".06"/>
<circle cx="186.4" cy="25.4" r=".06"/>
<circle cx="187.5" cy="31" r=".06"/>
<circle cx="187.5" cy="22.1" r=".06"/>
<circle cx="187.5" cy="33.3" r=".06"/>
<circle cx="187.5" cy="24.3" r=".06"/>
<circle cx="188.6" cy="27.7" r=".06"/>
<circle cx="188.6" cy="20.9" r=".06"/>
<circle cx="188.6" cy="29.9" r=".06"/>
<circle cx="189.8" cy="24.3" r=".06"/>
<circle cx="189.8" cy="26.5" r=".06"/>
<circle cx="189.8" cy="33.3" r=".06"/>
<circle cx="190.9" cy="23.2" r=".06"/>
<circle cx="190.9" cy="29.9" r=".06"/>
<circle cx="190.9" cy="32.2" r=".06"/>
<circle cx="192" cy="26.5" r=".06"/>
<circle cx="192" cy="28.8" r=".06"/>
<circle cx="193.1" cy="34.4" r=".06"/>
<circle cx="193.1" cy="25.4" r=".06"/>
<circle cx="193.1" cy="32.2" r=".06"/>
<circle cx="193.1" cy="23.2" r=".06"/>
<circle cx="194.3" cy="31" r=".06"/>
<circle cx="194.3" cy="22.1" r=".06"/>
<circle cx="194.3" cy="28.8" r=".06"/>
<circle cx="195.4" cy="34.4" r=".06"/>
<circle cx="195.4" cy="25.4" r=".06"/>
<circle cx="195.4" cy="27.7" r=".06"/>
<circle cx="196.5" cy="31" r=".06"/>
<circle cx="196.5" cy="22.1" r=".06"/>
<circle cx="196.5" cy="24.3" r=".06"/>
<circle cx="196.5" cy="33.3" r=".06"/>
<circle cx="156.8" cy="40" r=".06"/>
<circle cx="159.1" cy="42.3" r=".06"/>
<circle cx="159.1" cy="40" r=".06"/>
<circle cx="161.3" cy="42.3" r=".06"/>
<circle cx="162.4" cy="41.2" r=".06"/>
<circle cx="164.7" cy="41.2" r=".06"/>
<circle cx="165.8" cy="40" r=".06"/>
<circle cx="187.5" cy="42.3" r=".06"/>
<circle cx="189.8" cy="42.3" r=".06"/>
<circle cx="190.9" cy="41.2" r=".06"/>
<circle cx="193.1" cy="41.2" r=".06"/>
<circle cx="196.5" cy="42.3" r=".06"/>
</g>
<!-- layer: Components 3 -->
<g fill="none" stroke="#000" stroke-width=".21">
<path d="M54.9 192.2a1.01 1.01 0 0 0-1 1M54.9 192.2h5M59.9 192.2a1.01 1.01 0 0 1 1 1v10.5h-7v-10.5M162.4 192.2a1.01 1.01 0 0 0-1 1v10.5h7v-10.5a1.01 1.01 0 0 0-1-1M162.4 192.2h5M53.9 203.7h7v1.1h-7zM55.7 205.5h3.6v6.8l-.2 .5h-2.9l-.4-.2zM161.4 203.7h7v1h-7zM163.5 212.8h-.3l-.2-.4v-6.9h3.6l-.1 7.1-.4 .2-2.6 .1"/>
<circle cx="57.4" cy="198" r="3"/>
<circle cx="164.9" cy="197.9" r="3"/>
</g>
<!-- layer: Title Block -->
<g fill="none" stroke="#000" stroke-width=".21">
<path d="M49.8 54.1h20M64.9 75h-2.1l-8.5 8.4M55.5 92.4h5.1M68 141.9h-2.2l-8 4M68 188.2h-2.1l-3.5 3.5M70.6 199.8h-2.2l-3.5 3.5M151.7 199.8h2.2l3.5 3.5M154.2 188.2h2.2l3.5 3.5M58.9 227.3l-8.5 8.4h-2.2M67.2 221.2l8.4 8.5h2.2M82.2 220.8l3.4 3.4h2.2M163.4 227.3l8.5 8.4h2.2"/>
<path d="M3.4 261.4h203v27.5h-203zM51.4 266.9h155M51.4 272.4h155M51.4 277.9h155M51.4 261.4v27.5M72.4 261.4v27.5M121.4 261.4v27.5M142.4 261.4v27.5M183.4 261.4v11M51.4 283.4h155M183.4 283.4v5.5"/>
</g>
<path d="M47.6 54.1l2.2-.4v.7zM54 83.2l.5 .5-1.8 1.3zM53.4 92.4l2.1-.3v.7zM55.8 146.9l1.8-1.3 .3 .6zM62.2 191.5l.5 .5-1.8 1.2zM160.1 191.5l1.3 1.7-1.8-1.2zM64.7 203l.5 .5-1.8 1.3zM157.6 203l1.3 1.8-1.8-1.3zM58.6 227l1.8-1.3-1.3 1.8zM65.7 219.7l1.7 1.3-.5 .5zM80.6 219.3l1.8 1.2-.5 .5zM161.9 225.7l1.8 1.3-.5 .5z" fill="#000" stroke="#000" stroke-width=".21"/>
<g font-size="5.6">
<text x="106.9" y="68.9">Vertical sliding double hung window</text>
<text x="106.5" y="73.9">Residential 2 pane</text>
</g>
<g font-size="4.2">
<text x="106.6" y="82.9">Features:</text>
<text x="106.7" y="142.9">Specifications:</text>
<text x="73.4" y="266.2">Timber for Shugg</text>
<text x="144.4" y="266.2">DH102_TF7</text>
<text x="185.4" y="265.9">1:2</text>
<text x="73.4" y="271.7">A:A &amp; B:B</text>
<text x="144.4" y="271.6">11-08-21</text>
<text x="185.4" y="271.6">001</text>
<text x="73.4" y="277.2">-</text>
<text x="144.4" y="277.2">Double Hung</text>
<text x="73.4" y="282.7">-</text>
<text x="144.4" y="282.6">Residential</text>
<text x="73.4" y="288.2">-</text>
<text x="144.4" y="288.1">Single</text>
<text x="185.4" y="288.2">6mm</text>
</g>
<g font-size="3.5">
<text x="74.8" y="105.3">SECTION A-A</text>
<text x="83.3" y="238.5">SECTION B-B</text>
<text x="7" y="266.3">Neotechnical Industries Ltd</text>
</g>
<g font-size="3.1">
<text x="167.5" y="11.3">A</text>
<text x="152.3" y="27">B</text>
<text x="169.1" y="27">B</text>
<text x="151.8" y="47">DH102</text>
<text x="167.5" y="46.1">A</text>
<text x="181.9" y="47">DH102</text>
</g>
<g font-size="2.8">
<text x="70.1" y="58.2">head rebate for drawing</text>
<text x="70.1" y="54.8">Glass shown below</text>
<text x="70.2" y="61.5">clarity only</text>
<text x="65.2" y="76">Midseal</text>
<text x="106.8" y="87.9">Sashless panes of glass move within their own plane</text>
<text x="61" y="93.2">OVERLAP NOT TO SCALE</text>
<text x="106.7" y="92.9">Provides high and low ventilation</text>
<text x="61.1" y="96.5">Typically 100mm</text>
<text x="106.7" y="97.9">Narrow aluminium profiles</text>
<text x="106.8" y="106.3">(frames may need to be adapted to suit)</text>
<text x="106.8" y="102.9">Can be retrofitted to solve ventilation problems</text>
<text x="106.7" y="112.9">Removable midseal closes off winter draughts</text>
<text x="106.7" y="117.9">Lock open position provides secure ventilation</text>
<text x="106.8" y="126">sliding pane (shown at top)</text>
<text x="106.9" y="122.6">Acrylic lifting handle may be positioned at the bottom or top of the bottom</text>
<text x="106.9" y="132.9">Available with or without a Base Pane</text>
<text x="68.5" y="142.9">Wool Pile Carrier</text>
<text x="106.8" y="152.9">Curved and/or raking heads available</text>
<text x="106.7" y="157.9">Frame height from 600mm</text>
<text x="106.7" y="162.9">Frame width from 370mm</text>
<text x="106.9" y="167.9">Annealed, laminated, toughened or Low E glass available as standard</text>
<text x="106.7" y="172.9">Most powder coated and anodised aluminium finishes available as standard</text>
<text x="68.5" y="189">Shugg Lock - typically</text>
<text x="126.5" y="189">Shugg Lock - typically</text>
<text x="68.4" y="192.3">required on one side</text>
<text x="68.5" y="195.7">only</text>
<text x="128.3" y="192.3">required on one side</text>
<text x="148.6" y="195.7">only</text>
<text x="70.9" y="200.8">Guide N1389</text>
<text x="134.9" y="200.8">Guide N1389</text>
<text x="88.2" y="225.3">Glass</text>
<text x="78.2" y="230.7">'h' Plastic</text>
<text x="31.3" y="236.8">Guide N1389</text>
<text x="174.4" y="236.8">Guide N1389</text>
<text x="52.4" y="264.1">Frame Type</text>
<text x="52.5" y="269.7">Section</text>
<text x="122.4" y="264.1">Drawing name</text>
<text x="122.4" y="269.6">Date drawn</text>
<text x="170.2" y="269.6">Revision</text>
<text x="170.3" y="264.2">Scale</text>
<text x="8.8" y="271.8">9 McDonald St, Sandringham,</text>
<text x="21.4" y="275.1">Auckland.</text>
<text x="52.5" y="275.1">Notes</text>
<text x="122.6" y="275.1">Window style</text>
<text x="11.9" y="281.8">Email: info@shugg.co.nz</text>
<text x="15" y="278.5">Phone: 09 815 0481</text>
<text x="52.5" y="280.6">Notes</text>
<text x="122.6" y="280.7">Window format</text>
<text x="16.5" y="285.2">www.shugg.co.nz</text>
<text x="52.5" y="286.1">Notes</text>
<text x="122.5" y="286.2">Glazing</text>
<text x="170.3" y="286.1">Thickness</text>
</g>
<g font-size="2.1">
<text x="20" y="291.4">Details subject to change without notice. Exterior frames by others, Neotechnical Industries Ltd does not own the rights to exterior frames shown and are indicative only. All other details</text>
<text x="56.6" y="293.9">© Neotechnical Industries Ltd, not to be reproduced, altered or distributed in any form without permission.</text>
</g>
<g font-size="1.7">
<text x="43.4" y="15">44 minimum</text>
<text x="44.6" y="34.5">18</text>
<text x="34.5" y="42.4">10 min.</text>
<text x="44.6" y="42.5">14</text>
<text x="53.8" y="42.4">20 min.</text>
<text x="16.2" y="135.5">NOT TO SCALE</text>
<text x="16.2" y="137.6">Standard Height</text>
<text x="18.3" y="133.4">Base Pane</text>
<text x="17.3" y="141.8">Other heights</text>
<text x="19.1" y="143.9">available</text>
<text x="19.6" y="139.7">125mm</text>
<text x="56.2" y="140.1">10 min.</text>
<text x="39.2" y="149">20</text>
<text x="15.7" y="155.6">5.0° min.</text>
<text x="87.3" y="156.2">3.5</text>
<text x="80.4" y="163.6">3</text>
<text x="46.1" y="172.6">44 minimum</text>
<text x="80.4" y="169.1">8</text>
<text x="28.1" y="215.9">44 min.</text>
<text x="188.6" y="215.9">44 min.</text>
</g>
<text font-size="1.4" x="71.4" y="215.7">42</text>
<g font-size="1">
<text x="151.8" y="8.9">2 Panel Double Hung</text>
<text x="152" y="10.2">125mm Base Pane -</text>
<text x="153.2" y="11.5">Closed Position</text>
<text x="181.8" y="8.8">2 Panel Double Hung</text>
<text x="182" y="10.1">125mm Base Pane -</text>
<text x="183.5" y="11.4">Open Position</text>
<text x="157.9" y="41.6">Fixed base pane</text>
<text x="187.9" y="41.6">Fixed base pane</text>
</g>
</svg>
